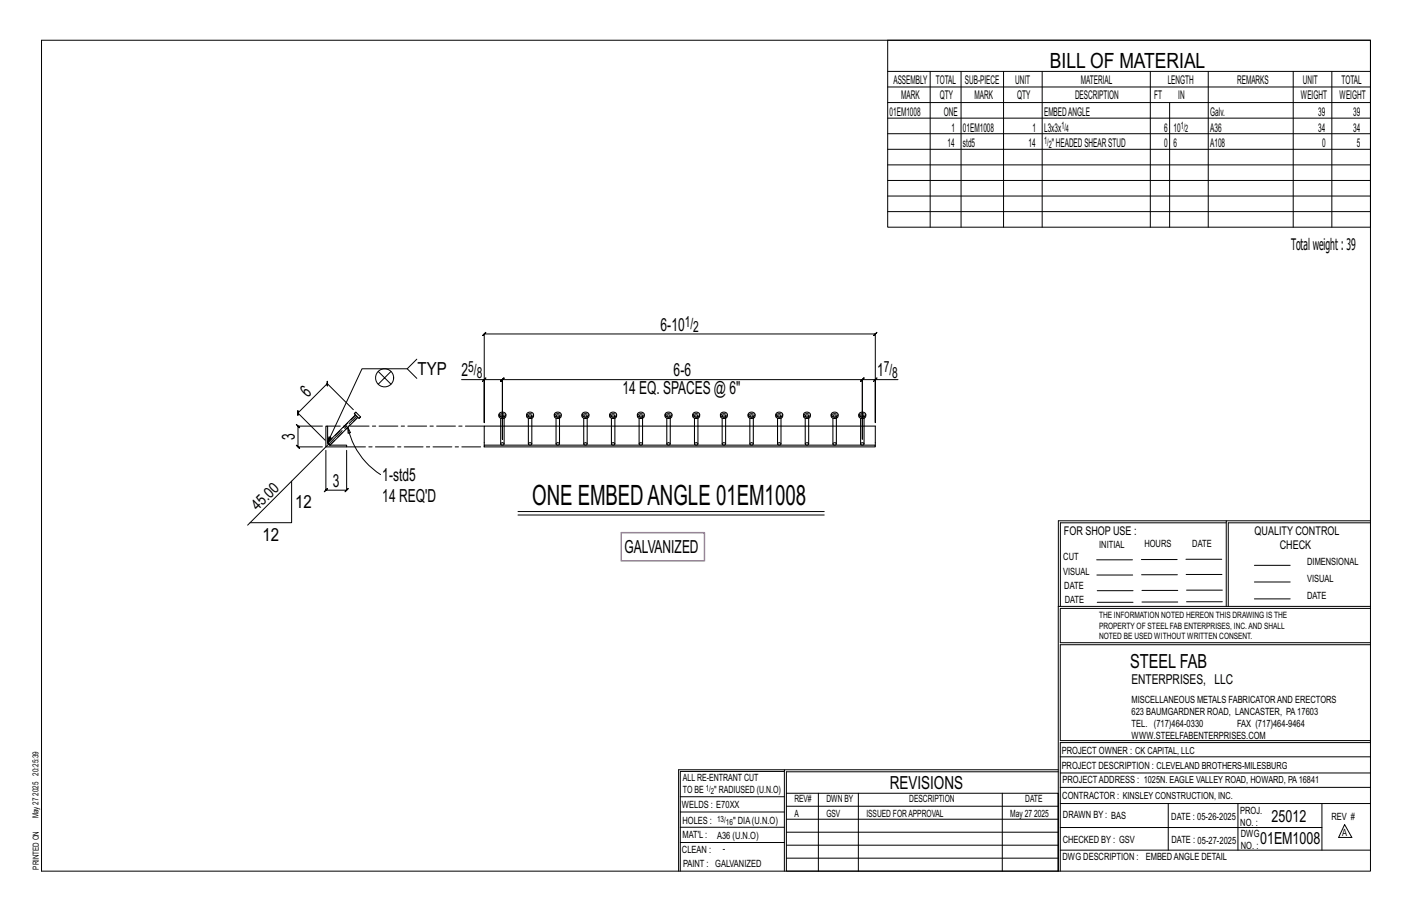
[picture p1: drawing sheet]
<svg xmlns="http://www.w3.org/2000/svg" width="432mm" height="279mm" viewBox="0 0 432 279" stroke-linecap="round" stroke-linejoin="round" font-family="sans-serif">
<g fill="none" stroke="#000" stroke-width=".31">
<path d="M12.7 12.3h406.4v254h-406.4zM271.5 12.3h147.6v57.2h-147.6zM271.5 21.8h147.6M271.5 26.6h147.6M271.5 31.4h147.6M271.5 36.1h147.6M284.5 21.8v47.7M293.9 21.8v47.7M306.9 21.8v47.7M318.7 21.8v47.7M351.8 21.8v47.7M357.7 31.4v38.1"/>
<path d="M369.5 21.8v47.7M395.5 21.8v47.7M407.3 21.8v47.7M271.5 40.9h147.6M271.5 45.6h147.6M271.5 50.4h147.6M271.5 55.2h147.6M271.5 59.9h147.6M271.5 64.7h147.6M115.7 113.5l1.9 2 2-2M115.7 117.5l1.9-2 2 2M124.5 112.7l3 3"/>
<path d="M127.5 109.8l-3 2.9h-13.8l-10.5 22.6 .4-1.8 .7 .4-1.1 1.4M141.1 116h7v13.2v-27.1l-.5 .5 1-1-.5 .5h119.6l-.5 .5 1-1-.5 .5v27.1v-13.2h6.9M148.1 116l-.5 .5 1-1zM148.1 116h5.5l-.5 .5 1-1-.5 .5v18.3v-18.3l-.5 .5 1-1-.5 .5h110.1l-.5 .5 1-1-.5 .5v18.3v-18.3l-.5 .5 1-1-.5 .5h4M267.7 116l.5-.5-1 1zM98.6 130.3h-7.5l-.5-.5 1 1-.5-.5v6.3l-.5-.5 1 1-.5-.5h7.5M99.7 137.7v12.1l-.5 .5 1-1-.5 .5h6.3l-.5 .5 1-1-.5 .5v-12.1M100.6 135.7l-24.9 24.8M106.4 130.7l.8 1.6-.8 .2zM106.4 130.7a22.9 22.9 0 0 0 10 14.4M108.1 125.2l-8-7.9v-.7v1.4v-.7l-9 8.9v-.7v1.5v-.8l8.3 8.4M89.2 147.1v12.7h-12.7"/>
<path d="M158.4 156.4h93.7M158.4 157.4h93.7M375 159.8h-50.7v25.6M375 159.2h-51.3l-.1 107.1M419.1 159.2h-44.1v26.2M419.1 159.8h-43.5v25.6M335.4 171.1h10.9M335.4 175.8h11M349 171h11M349.1 175.7h11M362.7 171h10.9M362.7 175.6h11"/>
<path d="M383.6 172.8h11M383.6 177.9h11M323.7 185.4h95.4M335.5 184.1h11M335.5 180.6h11M349.2 184h11M349.2 180.5h11M362.9 180.4h10.9M362.9 184h10.9M383.6 183.1h11M419.1 186h-94.9v10.5h94.9M419.1 197.1h-94.9v29.3h94.9v.6h-94.9v39.3"/>
<path d="M239.9 235.8h-31.9v30.5M239.9 235.3h-32.4v31M323.6 235.3h-83.7v31M323.6 235.9h-83.1v6.6M324.2 236.3h94.9M324.2 231.4h94.9M208 252.9h31.9M208 257.5h31.9M208 243.6h31.9M208 248.2h31.9M240.5 242.5h83.1v23.8h-83.1zM240.5 258.4h83.1"/>
<path d="M240.5 254.4h83.1M240.5 250.4h83.1M240.5 246.5h83.1M250.3 242.5v23.8M262.5 242.5v23.8M306.5 242.5v23.8M324.2 253h80.1M324.2 245.6h94.9M324.2 259.9h94.9M324.2 240.7h94.9M357.3 245.6v14.3M378.6 245.6v14.3"/>
<path d="M404.3 245.6v14.3M411.2 252.1l2.2 3.9h-4zM240.5 262.3h83.1"/>
<circle cx="117.6" cy="115.5" r="2.77"/>
</g>
<path d="M190 162.8h25.4v8.7h-25.4z" fill="none" stroke="#f0f" stroke-width=".5"/>
<g fill="none" stroke="#000" stroke-width=".32">
<path d="M99.7 130.3h.5v5a.79 .79 0 0 0 .8 .8h5v.5h-6.3zM108.3 126.5l.5-.5 1.5 1.5-.5 .4zM108.7 126.8l-8.5 8.5 .7 .8 8.5-8.5M148.1 136.1h119.6v.5h-119.6zM152.6 126.7a1.07 1.07 0 0 0 1 1.2 1.07 1.07 0 0 0 1.1-1.2M152.8 126.2a1.04 1.04 0 0 1 1.2-.2 1.04 1.04 0 0 1 .6 1 1.07 1.07 0 0 1-1.2 .5 1.07 1.07 0 0 1-.8-1zM153.1 130.3h-5v5.8M153.1 127.8v7.9l.5 .4 .6-.4v-7.9M154.2 130.3h7.4M161 126.7a1.07 1.07 0 0 0 1.1 1.2 1.07 1.07 0 0 0 1.1-1.2M161.3 126.2a1.04 1.04 0 0 1 1.2-.2 1.04 1.04 0 0 1 .6 1 1.07 1.07 0 0 1-1.2 .5 1.07 1.07 0 0 1-.8-1zM161.6 127.8v7.9l.5 .4 .5-.4v-7.9"/>
<path d="M162.6 130.3h7.4M169.5 126.7a1.07 1.07 0 0 0 1.1 1.2 1.07 1.07 0 0 0 1-1.2M169.8 126.2a1.04 1.04 0 0 1 1.1-.2 1.04 1.04 0 0 1 .7 1 1.07 1.07 0 0 1-1.2 .5 1.07 1.07 0 0 1-.8-1zM170 127.8v7.9l.6 .4 .5-.4v-7.9M171.1 130.3h7.4M178 126.7a1.07 1.07 0 0 0 1 1.2 1.07 1.07 0 0 0 1.1-1.2M178.2 126.2a1.04 1.04 0 0 1 1.2-.2 1.04 1.04 0 0 1 .6 1 1.07 1.07 0 0 1-1.2 .5 1.07 1.07 0 0 1-.8-1zM178.5 127.8v7.9l.5 .4 .6-.4v-7.9M179.6 130.3h7.4M186.4 126.7a1.07 1.07 0 0 0 1.1 1.2 1.07 1.07 0 0 0 1.1-1.2M186.7 126.2a1.04 1.04 0 0 1 1.2-.2 1.04 1.04 0 0 1 .6 1 1.07 1.07 0 0 1-1.2 .5 1.07 1.07 0 0 1-.8-1zM187 127.8v7.9l.5 .4 .5-.4v-7.9"/>
<path d="M188 130.3h7.4M194.9 126.7a1.07 1.07 0 0 0 1.1 1.2 1.07 1.07 0 0 0 1-1.2M195.2 126.2a1.04 1.04 0 0 1 1.1-.2 1.04 1.04 0 0 1 .7 1 1.07 1.07 0 0 1-1.2 .5 1.07 1.07 0 0 1-.8-1zM195.4 127.8v7.9l.6 .4 .5-.4v-7.9M196.5 130.3h7.4M203.4 126.7a1.07 1.07 0 0 0 1 1.2 1.07 1.07 0 0 0 1.1-1.2M203.6 126.2a1.04 1.04 0 0 1 1.2-.2 1.04 1.04 0 0 1 .6 1 1.07 1.07 0 0 1-1.2 .5 1.07 1.07 0 0 1-.8-1zM203.9 127.8v7.9l.5 .4 .6-.4v-7.9M205 130.3h7.4M211.8 126.7a1.07 1.07 0 0 0 1.1 1.2 1.07 1.07 0 0 0 1.1-1.2M212.1 126.2a1.04 1.04 0 0 1 1.2-.2 1.04 1.04 0 0 1 .6 1 1.07 1.07 0 0 1-1.2 .5 1.07 1.07 0 0 1-.8-1zM212.4 127.8v7.9l.5 .4 .5-.4v-7.9"/>
<path d="M213.4 130.3h7.4M220.3 126.7a1.07 1.07 0 0 0 1.1 1.2 1.07 1.07 0 0 0 1-1.2M220.6 126.2a1.04 1.04 0 0 1 1.1-.2 1.04 1.04 0 0 1 .7 1 1.07 1.07 0 0 1-1.2 .5 1.07 1.07 0 0 1-.8-1zM220.8 127.8v7.9l.6 .4 .5-.4v-7.9M221.9 130.3h7.4M228.8 126.7a1.07 1.07 0 0 0 1 1.2 1.07 1.07 0 0 0 1.1-1.2M229 126.2a1.04 1.04 0 0 1 1.2-.2 1.04 1.04 0 0 1 .6 1 1.07 1.07 0 0 1-1.2 .5 1.07 1.07 0 0 1-.8-1zM229.3 127.8v7.9l.5 .4 .6-.4v-7.9M230.4 130.3h7.4M237.2 126.7a1.07 1.07 0 0 0 1.1 1.2 1.07 1.07 0 0 0 1.1-1.2M237.5 126.2a1.04 1.04 0 0 1 1.2-.2 1.04 1.04 0 0 1 .6 1 1.07 1.07 0 0 1-1.2 .5 1.07 1.07 0 0 1-.8-1zM237.8 127.8v7.9l.5 .4 .5-.4v-7.9"/>
<path d="M238.8 130.3h7.4M245.7 126.7a1.07 1.07 0 0 0 1.1 1.2 1.07 1.07 0 0 0 1-1.2M246 126.2a1.04 1.04 0 0 1 1.1-.2 1.04 1.04 0 0 1 .7 1 1.07 1.07 0 0 1-1.2 .5 1.07 1.07 0 0 1-.8-1zM246.2 127.8v7.9l.6 .4 .5-.4v-7.9M247.3 130.3h7.4M254.2 126.7a1.07 1.07 0 0 0 1 1.2 1.07 1.07 0 0 0 1.1-1.2M254.4 126.2a1.04 1.04 0 0 1 1.2-.2 1.04 1.04 0 0 1 .6 1 1.07 1.07 0 0 1-1.2 .5 1.07 1.07 0 0 1-.8-1zM254.7 127.8v7.9l.5 .4 .6-.4v-7.9M255.8 130.3h7.4M262.6 126.7a1.07 1.07 0 0 0 1.1 1.2 1.07 1.07 0 0 0 1.1-1.2M262.9 126.2a1.04 1.04 0 0 1 1.2-.2 1.04 1.04 0 0 1 .6 1 1.07 1.07 0 0 1-1.2 .5 1.07 1.07 0 0 1-.8-1zM263.2 127.8v7.9l.5 .4 .5-.4v-7.9"/>
<path d="M264.2 130.3h3.5v5.8"/>
</g>
<g fill="none" stroke="#000" stroke-width=".31" stroke-dasharray="2 1.4">
<path d="M100.2 135.3h.1M100.9 136l8.5-8.5M100.9 136.1h.1M108.7 126.9l-8.5 8.5M108.8 126l-.4 .5M109.8 127.9l.5-.5M152.6 127.2a1.12 1.12 0 0 1 1-.8 1.12 1.12 0 0 1 1.1 .8M153.6 135.3l-.5 .4M154.2 130.3h-1.1M154.2 127.2l-.6 .4-.5-.4M154.2 127.8l-.1-.8-.5-.2-.4 .2-.1 .8M154.2 135.7l-.6-.4"/>
<path d="M161 127.2a1.12 1.12 0 0 1 1.1-.8 1.12 1.12 0 0 1 1.1 .8M162.1 135.3l-.5 .4M162.6 130.3h-1M162.6 127.2l-.5 .4-.5-.4M162.6 127.8v-.8l-.5-.2-.5 .2v.8M162.6 135.7l-.5-.4M169.5 127.2a1.12 1.12 0 0 1 1.1-.8 1.12 1.12 0 0 1 1 .8M170.6 135.3l-.6 .4M171.1 130.3h-1.1M171.1 127.2l-.5 .4-.6-.4M171.1 127.8l-.1-.8-.4-.2-.5 .2-.1 .8M171.1 135.7l-.5-.4"/>
<path d="M178 127.2a1.12 1.12 0 0 1 1-.8 1.12 1.12 0 0 1 1.1 .8M179 135.3l-.5 .4M179.6 130.3h-1.1M179.6 127.2l-.6 .4-.5-.4M179.6 127.8l-.1-.8-.5-.2-.4 .2-.1 .8M179.6 135.7l-.6-.4M186.4 127.2a1.12 1.12 0 0 1 1.1-.8 1.12 1.12 0 0 1 1.1 .8M187.5 135.3l-.5 .4M188 130.3h-1M188 127.2l-.5 .4-.5-.4M188 127.8v-.8l-.5-.2-.5 .2v.8M188 135.7l-.5-.4"/>
<path d="M194.9 127.2a1.12 1.12 0 0 1 1.1-.8 1.12 1.12 0 0 1 1 .8M195.7 135.4l-.3 .3M196.5 130.3h-1.1M196.5 127.2l-.5 .4-.6-.4M196.5 127.8l-.1-.8-.4-.2-.5 .2-.1 .8M196.5 135.7l-.3-.3h-.5M203.4 127.2a1.12 1.12 0 0 1 1-.8 1.12 1.12 0 0 1 1.1 .8M204.4 135.3l-.5 .4M205 130.3h-1.1M205 127.2l-.6 .4-.5-.4M205 127.8l-.1-.8-.5-.2-.4 .2-.1 .8M205 135.7l-.6-.4"/>
<path d="M211.8 127.2a1.12 1.12 0 0 1 1.1-.8 1.12 1.12 0 0 1 1.1 .8M212.9 135.3l-.5 .4M213.4 130.3h-1M213.4 127.2l-.5 .4-.5-.4M213.4 127.8v-.8l-.5-.2-.5 .2v.8M213.4 135.7l-.5-.4M220.3 127.2a1.12 1.12 0 0 1 1.1-.8 1.12 1.12 0 0 1 1 .8M221.4 135.3l-.6 .4M221.9 130.3h-1.1M221.9 127.2l-.5 .4-.6-.4M221.9 127.8l-.1-.8-.4-.2-.5 .2-.1 .8M221.9 135.7l-.5-.4"/>
<path d="M228.8 127.2a1.12 1.12 0 0 1 1-.8 1.12 1.12 0 0 1 1.1 .8M229.8 135.3l-.5 .4M230.4 130.3h-1.1M230.4 127.2l-.6 .4-.5-.4M230.4 127.8l-.1-.8-.5-.2-.4 .2-.1 .8M230.4 135.7l-.6-.4M237.2 127.2a1.12 1.12 0 0 1 1.1-.8 1.12 1.12 0 0 1 1.1 .8M238.3 135.3l-.5 .4M238.8 130.3h-1M238.8 127.2l-.5 .4-.5-.4M238.8 127.8v-.8l-.5-.2-.5 .2v.8M238.8 135.7l-.5-.4"/>
<path d="M245.7 127.2a1.12 1.12 0 0 1 1.1-.8 1.12 1.12 0 0 1 1 .8M247 135.4h-.5l-.3 .3M247.3 130.3h-1.1M247.3 127.2l-.5 .4-.6-.4M247.3 127.8l-.1-.8-.4-.2-.5 .2-.1 .8M247.3 135.7l-.3-.3M254.2 127.2a1.12 1.12 0 0 1 1-.8 1.12 1.12 0 0 1 1.1 .8M255.5 135.4h-.5l-.3 .3M255.8 130.3h-1.1M255.8 127.2l-.6 .4-.5-.4M255.8 127.8l-.1-.8-.5-.2-.4 .2-.1 .8M255.8 135.7l-.3-.3"/>
<path d="M262.6 127.2a1.12 1.12 0 0 1 1.1-.8 1.12 1.12 0 0 1 1.1 .8M264 135.4h-.6l-.2 .3M264.2 130.3h-1M264.2 127.2l-.5 .4-.5-.4M264.2 127.8v-.8l-.5-.2-.5 .2v.8M264.2 135.7l-.2-.3"/>
</g>
<path d="M100.6 135.7l8.5-8.5M106 136.6h42.1M148.1 130.3h-47.9" fill="none" stroke="#000" stroke-width=".31" stroke-dasharray="5.8 1 1 1"/>
<text font-size="8.6" x="162.8" y="154.3">ONE EMBEDANGLE 01EM1008</text>
<text font-size="6.4" x="321.1" y="20.7">BILL OF MATERIAL</text>
<text font-size="5.9" x="345.6" y="204.1">STEEL FAB</text>
<g font-size="5.5">
<text x="202" y="101.1">6-10</text>
<text x="127.7" y="114.5">TYP</text>
<text x="141.1" y="115.1">2</text>
<text x="206" y="115.1">6-6</text>
<text x="268.2" y="115.1">1</text>
<text x="94.2" y="121.8" transform="rotate(-45 94.2 121.8)">6</text>
<text x="190.4" y="120.6">14 EQ. SPACES @ 6&quot;</text>
<text x="90.1" y="134.6" transform="rotate(-90 90.1 134.6)">3</text>
<text x="101.8" y="148.9">3</text>
<text x="116.9" y="147">1-std5</text>
<text x="90.2" y="155.2">12</text>
<text x="116.9" y="153.5">14 REQ'D</text>
<text x="80.3" y="165.4">12</text>
<text x="191" y="168.9">GALVANIZED</text>
<text x="272.2" y="241.1">REVISIONS</text>
</g>
<g font-size="5.1">
<text x="388.9" y="251.3">25012</text>
<text x="385.3" y="258.1">01EM1008</text>
</g>
<text font-size="4.9" x="394.8" y="76.4">Totalweight : 39</text>
<g font-size="4.7">
<text x="209.4" y="99.9">1/</text>
<text x="212" y="101.5">2</text>
<text x="143.2" y="113.8">5/</text>
<text x="270.3" y="113.8">7/</text>
<text x="145.8" y="115.5">8</text>
<text x="272.9" y="115.5">8</text>
<text x="78.8" y="156.3" transform="rotate(-45 78.8 156.3)">45.0</text>
</g>
<text font-size="4.2" x="346" y="209.1">ENTERPRISES, LLC</text>
<g font-size="3.7">
<text x="273.2" y="25.6">ASSEMBLY</text>
<text x="286.2" y="25.6">TOTAL</text>
<text x="295.1" y="25.6">SUB-PIECE</text>
<text x="310.4" y="25.6">UNIT</text>
<text x="330.5" y="25.6">MATERIAL</text>
<text x="357.1" y="25.6">LENGTH</text>
<text x="378.3" y="25.6">REMARKS</text>
<text x="398.4" y="25.6">UNIT</text>
<text x="410.2" y="25.6">TOTAL</text>
<text x="272.1" y="35.5">01EM1008</text>
<text x="275.6" y="30.4">MARK</text>
<text x="287.4" y="30.4">QTY</text>
<text x="288.6" y="35.5">ONE</text>
<text x="298" y="30.4">MARK</text>
<text x="311" y="30.4">QTY</text>
<text x="319.3" y="35.5">EMBEDANGLE</text>
<text x="328.7" y="30.4">DESCRIPTION</text>
<text x="353" y="30.4">FT</text>
<text x="360.3" y="30.4">IN</text>
<text x="370.1" y="35.5">Galv.</text>
<text x="397.8" y="30.4">WEIGHT</text>
<text x="403.2" y="35.5">39</text>
<text x="409.6" y="30.4">WEIGHT</text>
<text x="413.8" y="35.5">39</text>
<text x="290.9" y="40.2">1</text>
<text x="294.5" y="40.2">01EM1008</text>
<text x="315.8" y="40.2">1</text>
<text x="319.3" y="40.2">L3x3x</text>
<text x="356" y="40.2">6</text>
<text x="358.9" y="40.2">10</text>
<text x="370.1" y="40.2">A36</text>
<text x="403.2" y="40.2">34</text>
<text x="413.8" y="40.2">34</text>
<text x="289.8" y="45">14</text>
<text x="294.5" y="45">std5</text>
<text x="314.6" y="45">14</text>
<text x="321.6" y="45">&quot;HEADEDSHEARSTUD</text>
<text x="356" y="45">0</text>
<text x="358.9" y="45">6</text>
<text x="370.1" y="45">A108</text>
<text x="404.3" y="45">0</text>
<text x="415" y="45">5</text>
<text x="325.3" y="163.4">FOR SHOP USE :</text>
<text x="383.7" y="163.4">QUALITY CONTROL</text>
<text x="391.4" y="167.8">CHECK</text>
</g>
<g font-size="3.1">
<text x="324.6" y="39.4">1/</text>
<text x="326" y="40.5">4</text>
<text x="361.1" y="39.4">1/</text>
<text x="362.5" y="40.5">2</text>
<text x="319.3" y="44.1">1/</text>
<text x="320.7" y="45.3">2</text>
<text x="336.2" y="167.4">INITIAL</text>
<text x="350" y="167.1">HOURS</text>
<text x="364.6" y="167.2">DATE</text>
<text x="325.2" y="171.3">CUT</text>
<text x="399.8" y="172.8">DIMENSIONAL</text>
<text x="325.1" y="175.8">VISUAL</text>
<text x="399.8" y="177.9">VISUAL</text>
<text x="325.5" y="180">DATE</text>
<text x="325.7" y="184.4">DATE</text>
<text x="399.8" y="183.1">DATE</text>
<text x="346" y="215">MISCELLANEOUS METALS FABRICATORAND ERECTORS</text>
<text x="346" y="218.6">623 BAUMGARDNER ROAD, LANCASTER, PA17603</text>
<text x="346" y="225.8">WWW.STEELFABENTERPRISES.COM</text>
<text x="346" y="222.2">TEL. (717)464-0330</text>
<text x="378.3" y="222.2">FAX (717)464-9464</text>
<text x="324.7" y="230.5">PROJECT OWNER : CK CAPITAL, LLC</text>
<text x="208.8" y="238.8">ALL RE-ENTRANT CUT</text>
<text x="324.7" y="235.1">PROJECT DESCRIPTION : CLEVELAND BROTHERS-MILESBURG</text>
<text x="324.9" y="239.5">PROJECTADDRESS : 1025N. EAGLE VALLEY ROAD, HOWARD, PA16841</text>
<text x="208.8" y="242.5">TO BE</text>
<text x="218.4" y="242.5">&quot; RADIUSED (U.N.O)</text>
<text x="242.9" y="245.3">REV#</text>
<text x="252.7" y="245.3">DWN BY</text>
<text x="278.1" y="245.3">DESCRIPTION</text>
<text x="313.5" y="245.3">DATE</text>
<text x="324.9" y="244.2">CONTRACTOR : KINSLEY CONSTRUCTION, INC.</text>
<text x="208.5" y="247">WELDS : E70XX</text>
<text x="208.7" y="251.7">HOLES :</text>
<text x="224.2" y="251.8">&quot; DIA(U.N.O)</text>
<text x="242.9" y="249.9">A</text>
<text x="252.7" y="249.9">GSV</text>
<text x="264.9" y="249.9">ISSUED FORAPPROVAL</text>
<text x="309" y="249.9">May 27</text>
<text x="316.2" y="249.9">2025</text>
<text x="325.1" y="250">DRAWN BY : BAS</text>
<text x="358.2" y="250.5">DATE : 05-26-2025</text>
<text x="379.3" y="248.9">PROJ.</text>
<text x="407.2" y="250.5">REV #</text>
<text x="208.7" y="256.3">MAT'L :</text>
<text x="219.3" y="256.4">A36 (U.N.O)</text>
<text x="325" y="257.6">CHECKED BY : GSV</text>
<text x="358.3" y="257.7">DATE : 05-27-2025</text>
<text x="379.3" y="252.5">NO. :</text>
<text x="379.5" y="255.9">DWG</text>
<text x="410.5" y="255.5">A</text>
<text x="208.6" y="260.7">CLEAN :</text>
<text x="221.1" y="260.6">-</text>
<text x="324.9" y="262.9">DWG DESCRIPTION :</text>
<text x="350.4" y="263">EMBEDANGLE DETAIL</text>
<text x="379.5" y="259.5">NO. :</text>
<text x="208.9" y="265">PAINT : GALVANIZED</text>
</g>
<g font-size="2.7">
<text x="336.1" y="189">THE INFORMATION NOTED HEREON THIS DRAWING IS THE</text>
<text x="336.1" y="195.4">NOTED BE USED WITHOUT WRITTEN CONSENT.</text>
<text x="336.1" y="192.2">PROPERTY OF STEEL FAB ENTERPRISES, INC.AND SHALL</text>
</g>
<g font-size="2.6">
<text x="215.9" y="241.8">1/</text>
<text x="217.4" y="242.7">2</text>
<text x="219.3" y="251.1">13/</text>
<text x="222" y="252.1">16</text>
</g>
<g font-size="2.5">
<text x="11.7" y="237.1" transform="rotate(-90 11.7 237.1)">20:25:39</text>
<text x="11.8" y="243.3" transform="rotate(-90 11.8 243.3)">2025</text>
<text x="11.8" y="250.1" transform="rotate(-90 11.8 250.1)">May 27</text>
<text x="11.9" y="265.8" transform="rotate(-90 11.9 265.8)">PRINTED ON</text>
</g>
</svg>
